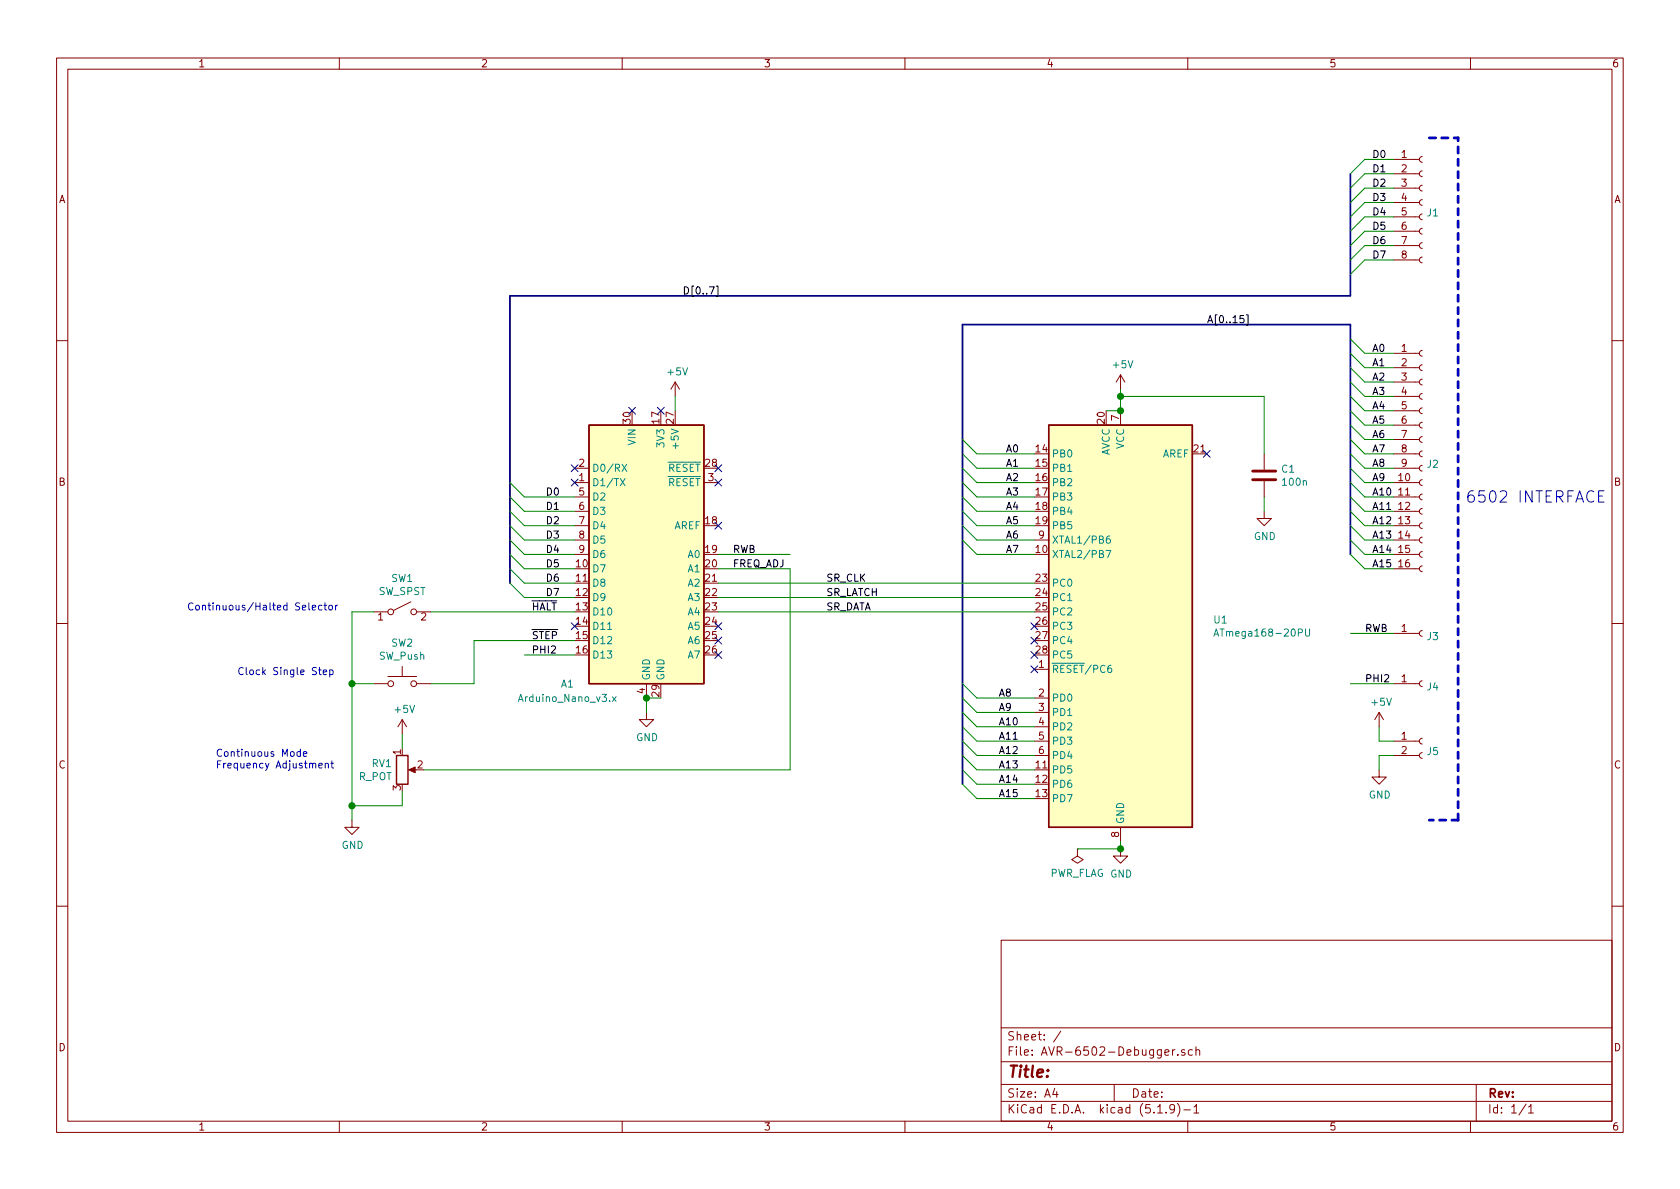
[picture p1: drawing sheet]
<svg xmlns="http://www.w3.org/2000/svg" width="297mm" height="210mm" viewBox="0 0 297 210" stroke-linecap="round" stroke-linejoin="round" font-family="sans-serif">
<g fill="none" stroke="#840000" stroke-width=".18">
<path d="M10 10.3h277v189.9h-277zM12 12.2h273v186.1h-273zM60 10.3v1.9M110 10.3v1.9M160 10.3v1.9M210 10.3v1.9M260 10.3v1.9M246.4 38.3h4.6M246.4 35.8h4.6M246.4 33.3h4.6M246.4 30.7h4.6M246.4 28.2h4.6"/>
<path d="M251.5 37.8l-.3 .1-.2 .4 .1 .4 .4 .2M251.5 35.3l-.3 .1-.2 .3 .1 .4 .4 .2M251.5 32.8l-.3 .1-.2 .3 .1 .4 .4 .2M251.5 30.2l-.3 .1-.2 .4 .1 .3 .4 .2M251.5 27.7l-.3 .1-.2 .3 .1 .4 .4 .2M246.4 46h4.6M246.4 43.4h4.6M246.4 40.9h4.6M251.5 45.5l-.3 .1-.2 .3 .1 .4 .4 .2M251.5 42.9l-.3 .1-.2 .4 .1 .3 .4 .2M251.5 40.4l-.3 .1-.2 .3 .1 .4 .4 .2M10 60.2h2"/>
<path d="M119.4 67.6l-.8 1.2M119.4 67.6v2.5M119.4 67.6l.7 1.2M198.1 66.3v2.5M198.1 72.6v2.6M198.1 66.3l-.7 1.3M198.1 66.3l.8 1.3M246.4 77.7h4.6M246.4 75.2h4.6M246.4 72.6h4.6M246.4 70.1h4.6M246.4 67.6h4.6"/>
<path d="M246.4 65h4.6M246.4 62.5h4.6M251.5 79.8l-.3 .1-.2 .3 .1 .4 .4 .2M251.5 77.2l-.3 .1-.2 .3 .1 .4 .4 .2M251.5 74.7l-.3 .1-.2 .3 .1 .4 .4 .2M251.5 72.1l-.3 .1-.2 .4 .1 .3 .4 .2M251.5 69.6l-.3 .1-.2 .3 .1 .4 .4 .2M251.5 67.1l-.3 .1-.2 .3 .1 .4 .4 .2M251.5 64.5l-.3 .1-.2 .3 .1 .4 .4 .2M251.5 62l-.3 .1-.2 .3 .1 .4 .4 .2M285 60.2h2M101.6 98h2.5"/>
<path d="M101.6 95.5h2.5M101.6 93h2.5M101.6 90.4h2.5M101.6 87.9h2.5M101.6 85.3h2.5M101.6 82.8h2.5M124.5 85.3h2.5M182.9 95.5h2.5M223.5 90.4v1.3h1.3l-1.3 1.3-1.3-1.3h1.3M223.5 80.3v2.8M223.5 85.1v2.8M246.4 98h4.6"/>
<path d="M246.4 95.5h4.6M246.4 93h4.6M246.4 90.4h4.6M246.4 87.9h4.6M246.4 85.3h4.6M246.4 82.8h4.6M246.4 80.3h4.6M251.5 97.5l-.3 .1-.2 .4 .1 .3 .4 .2M251.5 95l-.3 .1-.2 .3 .1 .4 .4 .2M251.5 92.5l-.3 .1-.2 .3 .1 .4 .4 .2M251.5 89.9l-.3 .1-.2 .3 .1 .4 .4 .2M251.5 87.4l-.3 .1-.2 .3 .1 .4 .4 .2"/>
<path d="M251.5 84.8l-.3 .1-.2 .4 .1 .3 .4 .2M251.5 82.3l-.3 .1-.2 .3 .1 .4 .4 .2M10 110.3h2M66 108.2h2.6M68.6 119.6h5.1M71.1 117.9v1.7M72.6 106.4l-3 1.5M73.7 108.2h2.5M182.9 118.4h2.5M246.4 112h4.6M246.4 100.6h4.6M251.5 111.5l-.3 .1-.2 .3 .1 .4 .4 .2"/>
<path d="M251.5 100.1l-.3 .1-.2 .3 .1 .4 .4 .2M285 110.3h2M66 120.9h2.6M71.1 127.2l-.7 1.3M71.1 127.2v2.6M71.1 127.2l.8 1.3M72.6 136.1h1.1M73.7 120.9h2.5M114.3 126v1.2h1.3l-1.3 1.3-1.3-1.3h1.3M114.3 120.9v2.5M182.9 133.6h2.5M182.9 131.1h2.5"/>
<path d="M182.9 123.4h2.5M182.9 126h2.5M182.9 128.5h2.5M243.8 136.1v1.3h1.3l-1.3 1.3-1.2-1.3h1.2M243.8 126l-.7 1.2M243.8 126v2.5M243.8 126l.8 1.2M246.4 133.6h4.6M246.4 131.1h4.6M246.4 120.9h4.6M251.5 133.1l-.3 .1-.2 .3 .1 .4 .4 .2M251.5 130.6l-.3 .1-.2 .3 .1 .4 .4 .2"/>
<path d="M251.5 120.4l-.3 .1-.2 .3 .1 .4 .4 .2M62.2 145v1.3h1.3l-1.3 1.3-1.2-1.3h1.2M190.5 150.1v1.3l1 .6-1 .6-1-.6 1-.6M190.5 150.1h.1M198.1 150.1v1.3h1.3l-1.3 1.2-1.3-1.2h1.3M198.1 146.3v2.5M10 160.2h2M177 166.3h108v32h-108zM285 160.2h2M60 198.3v1.9M110 198.3v1.9M160 198.3v1.9"/>
<path d="M177 194.8h108M177 191.8h108M177 187.8h108M177 181.8h108M186.5 192.5l-.4 1h1M186.8 193v1M187.6 182.3l-1.3 2M197 191.8v3M204.7 196.8h.8M206 186.1l.7-.1-.1-.3-.4-.1-.2 .2v.7h.6M206.2 196.7v.1M207.3 185.6v1"/>
<path d="M207.7 196l-.1 .1a.48 .48 0 0 1-.6 .1l-.2-.2 .2-.6a.48 .48 0 0 1 .6 .1 1.27 1.27 0 0 1-.2 1.2l-.4 .1M207.7 185.6l-.4 .3M208.2 195.1a1.71 1.71 0 0 1 0 2.3M208.3 186.5v.1M209.3 196.3h1.2M209.5 185.7a.37 .37 0 0 0-.6 .1l.1 .2 .5 .2v.1l-.2 .3-.4-.1M210 198.3v1.9M210.8 185.7l-.4-.1-.3 .3 .1 .6 .2 .1 .4-.1M211.1 195.8l.4-.5v1.5M211.1 196.8h.9M211.5 185.7a.37 .37 0 0 1 .6 .1v.8M211.5 185.1v1.5"/>
<path d="M260 198.3v1.9M261 191.8v6.5M269.8 195.2l-1.2 2M270.3 195.8l.4-.5v1.5M270.3 196.8h.8"/>
<circle cx="69.1" cy="108.2" r=".51"/>
<circle cx="73.2" cy="108.2" r=".51"/>
<circle cx="69.1" cy="120.9" r=".51"/>
<circle cx="73.2" cy="120.9" r=".51"/>
</g>
<path d="M104.1 75.2h20.4v45.7h-20.4zM185.4 75.2h25.4v71.1h-25.4zM70.1 133.6h2v5.1h-2z" fill="none" stroke="#840000" stroke-width=".25"/>
<path d="M72.3 136.1l1.1-.5v1z" fill="#840000" stroke="#840000" stroke-width=".18"/>
<g fill="#ffffc2" stroke="#ffffc2" stroke-width=".18">
<path d="M104.1 75.2h20.4v45.7h-20.4z"/>
<path d="M185.4 75.2h25.4v71.1h-25.4z"/>
</g>
<path d="M109.7 84.6l.8 1.3M110 82.1l.8 1.3M110.5 84.6l-.8 1.3M110.8 82.1l-.8 1.3M195.6 97.3h.8l-.5 1.3M196.2 94.8l-.4 .1-.2 .4 .1 .6 .2 .2 .3-.1 .1-.2-.1-.5h-.3l-.3 .2M196.4 117.6l-.3 .1a.87 .87 0 0 0 0 1.2l.4-.1v-.5l-.4-.2-.2 .3M214.6 112.5l.4-1.3 .5 1.3M214.7 112.1h.6M230.8 111.2v1.1l.3 .2 .3-.1 .1-.1v-1.1M108.3 123.2l.6 .8M108.9 123.2l-.6 .8" fill="none" stroke="#008484" stroke-width=".18"/>
<path d="M221.5 84.8h4.1M221.5 83.3h4.1" fill="none" stroke="#840000" stroke-width=".51"/>
<path d="M252.7 24.4h5.1M257.8 145v-120.6M257.8 145h-5.1" fill="none" stroke="#0000c2" stroke-width=".51" stroke-dasharray="1.1 1.1"/>
<path d="M238.8 30.7v21.6h-148.6v50.8M238.8 98v-40.6h-68.6v81.3" fill="none" stroke="#000084" stroke-width=".3"/>
<g fill="none" stroke="#008400" stroke-width=".18">
<path d="M246.4 38.3h-5.1l-2.5 2.6M246.4 35.8h-5.1l-2.5 2.5M246.4 33.3h-5.1l-2.5 2.5M246.4 30.7h-5.1l-2.5 2.6M246.4 28.2h-5.1l-2.5 2.5M238.8 59.9l2.5 2.6h5.1M246.4 46h-5.1l-2.5 2.5M246.4 43.4h-5.1l-2.5 2.6M246.4 40.9h-5.1l-2.5 2.5M119.4 70.1v2.5M170.2 77.7l2.5 2.6h10.2M198.1 70.1h25.4v10.2"/>
<path d="M198.1 68.8v3.8h-2.5M238.8 67.6l2.5 2.5h5.1M238.8 62.5l2.5 2.5h5.1M238.8 70.1l2.5 2.5h5.1M238.8 65l2.5 2.6h5.1M238.8 77.7l2.5 2.6h5.1M238.8 75.2l2.5 2.5h5.1M238.8 72.6l2.5 2.6h5.1M90.2 95.5l2.5 2.5h8.9M90.2 98l2.5 2.6h8.9M90.2 93l2.5 2.5h8.9M90.2 90.4l2.5 2.6h8.9"/>
<path d="M90.2 87.9l2.5 2.5h8.9M90.2 85.3l2.5 2.6h8.9M127 98h12.7M170.2 95.5l2.5 2.5h10.2M170.2 93l2.5 2.5h10.2M170.2 90.4l2.5 2.6h10.2M170.2 87.9l2.5 2.5h10.2M170.2 85.3l2.5 2.6h10.2M170.2 82.8l2.5 2.5h10.2M170.2 80.3l2.5 2.5h10.2M223.5 87.9v2.5M238.8 95.5l2.5 2.5h5.1"/>
<path d="M238.8 98l2.5 2.6h5.1M238.8 93l2.5 2.5h5.1M238.8 90.4l2.5 2.6h5.1M238.8 87.9l2.5 2.5h5.1M238.8 85.3l2.5 2.6h5.1M238.8 82.8l2.5 2.5h5.1M238.8 80.3l2.5 2.5h5.1M66 108.2h-3.8v36.8M76.2 108.2h25.4M90.2 100.6l2.5 2.5h8.9M90.2 103.1l2.5 2.6h8.9M92.7 115.8h8.9"/>
<path d="M101.6 113.3h-17.8v7.6h-7.6M127 100.6h12.7v35.5h-64.8M127 108.2h55.9M127 103.1h55.9M127 105.7h55.9M238.8 112h7.6M62.2 120.9h3.8M71.1 129.8v2.5M71.1 139.9v2.6h-8.9M116.8 123.4h-2.5v2.6M170.2 133.6l2.5 2.5h10.2M170.2 120.9l2.5 2.5h10.2"/>
<path d="M170.2 131.1l2.5 2.5h10.2M170.2 128.5l2.5 2.6h10.2M170.2 138.7l2.5 2.5h10.2M170.2 136.1l2.5 2.6h10.2M170.2 126l2.5 2.5h10.2M170.2 123.4l2.5 2.6h10.2M238.8 120.9h7.6M243.8 128.5v2.6h2.6M246.4 133.6h-2.6v2.5M198.1 148.8v1.3h-7.6"/>
</g>
<path d="M126.6 50.6h.3v1.8h-.3M220.4 55.7h.3v1.8h-.3" fill="none" stroke="#000" stroke-width=".18"/>
<g fill="none" stroke="#0000c2" stroke-width=".18">
<path d="M282.7 87.7h.6M283.6 86.8h-.9v2h.9M55.2 107.4l.6-.1v-.2l-.4-.1-.2 .2 .1 .6h.5M56.3 118.5h.5M56.5 118v1.1l.3 .2M56.9 107.1l-.4-.1-.2 .3 .1 .5h.5M57.1 118.9l.7-.1-.1-.3h-.4l-.2 .1 .1 .6h.5M57.3 107h.5M57.5 106.6v1.1l.3 .2M58.2 107.1l.3-.1 .2 .2v.6l-.3 .1-.3-.3zM58.3 118.5h.4l.2 .2-.1 .5h-.5M58.3 118.5v1.2"/>
<path d="M59.3 107v.9M59.7 107l-.4 .3M53.1 133l-.4-.1-.2 .2 .1 .6h.5M53.1 132.5v1.3M53.6 133.3l.7-.1-.1-.2-.4-.1-.2 .2 .1 .6h.5M56.4 135.4l.6-.1-.1-.3h-.4l-.1 .1v.7h.5M57.5 135.1l.2-.1h.3l.1 .8M57.5 135v.8M58.5 135h.5M58.7 134.5v1.1l.3 .2"/>
</g>
<g fill="#008400" stroke="#008400" stroke-width=".25">
<circle cx="62.2" cy="142.5" r=".51"/>
<circle cx="198.1" cy="150.1" r=".51"/>
<circle cx="198.1" cy="70.1" r=".51"/>
<circle cx="62.2" cy="120.9" r=".51"/>
<circle cx="198.1" cy="72.6" r=".51"/>
<circle cx="114.3" cy="123.4" r=".51"/>
</g>
<g fill="none" stroke="#000084" stroke-width=".18">
<path d="M111.2 72l1.2 1.2M112.4 72l-1.2 1.2M116.2 72l1.2 1.2M117.4 72l-1.2 1.2M212.8 79.6l1.2 1.3M214 79.6l-1.2 1.3M101 82.2l1.2 1.2M101 84.7l1.2 1.2M102.2 82.2l-1.2 1.2M102.2 84.7l-1.2 1.2M126.4 92.3l1.2 1.3M126.4 84.7l1.2 1.2"/>
<path d="M126.4 82.2l1.2 1.2M127.6 92.3l-1.2 1.3M127.6 84.7l-1.2 1.2M127.6 82.2l-1.2 1.2M101 110.1l1.2 1.2M102.2 110.1l-1.2 1.2M126.4 110.1l1.2 1.2M126.4 112.7l1.2 1.2M126.4 115.2l1.2 1.2M127.6 110.1l-1.2 1.2M127.6 112.7l-1.2 1.2M127.6 115.2l-1.2 1.2"/>
<path d="M182.3 117.7l1.2 1.3M182.3 115.2l1.2 1.2M182.3 112.7l1.2 1.2M182.3 110.1l1.2 1.2M183.5 110.1l-1.2 1.2M183.5 117.7l-1.2 1.3M183.5 115.2l-1.2 1.2M183.5 112.7l-1.2 1.2"/>
</g>
<text font-size="2.8" fill="#0000c2" x="259.1" y="88.9">6502 INTERFACE</text>
<text font-size="2.8" fill="#840000" x="178" y="190.5">Title:</text>
<g font-size="2.1" fill="#840000">
<text x="178" y="184">Sheet: /</text>
<text x="178" y="186.7">File: AVR-6502-Debugger.sch</text>
<text x="178" y="196.9">KiCad E.D.A. kicad (5.1.9)-1</text>
<text x="178" y="194.1">Size: A4</text>
<text x="200" y="194.1">Date:</text>
<text x="263" y="194.1">Rev:</text>
<text x="263" y="196.9">Id: 1/1</text>
</g>
<g font-size="1.8" fill="#840000">
<text x="35" y="11.9">1</text>
<text x="85" y="11.9">2</text>
<text x="135" y="11.9">3</text>
<text x="185" y="11.9">4</text>
<text x="235" y="11.9">5</text>
<text x="285" y="11.9">6</text>
<text x="247.8" y="27.9">1</text>
<text x="10.4" y="35.9">A</text>
<text x="247.8" y="30.5">2</text>
<text x="247.8" y="33">3</text>
<text x="247.8" y="35.6">4</text>
<text x="285.4" y="35.9">A</text>
<text x="247.8" y="38.1">5</text>
<text x="247.8" y="40.6">6</text>
<text x="247.8" y="43.2">7</text>
<text x="247.8" y="45.7">8</text>
<text x="247.8" y="62.2">1</text>
<text x="247.8" y="64.8">2</text>
<text x="247.8" y="67.3">3</text>
<text x="247.8" y="69.8">4</text>
<text x="111.5" y="74.9" transform="rotate(-90 111.5 74.9)">30</text>
<text x="116.6" y="74.9" transform="rotate(-90 116.6 74.9)">17</text>
<text x="119.1" y="74.9" transform="rotate(-90 119.1 74.9)">27</text>
<text x="195.3" y="74.9" transform="rotate(-90 195.3 74.9)">20</text>
<text x="197.9" y="74.4" transform="rotate(-90 197.9 74.4)">7</text>
<text x="247.8" y="72.4">5</text>
<text x="247.8" y="74.9">6</text>
<text x="247.8" y="77.5">7</text>
<text x="102.4" y="82.5">2</text>
<text x="124.8" y="82.5">28</text>
<text x="183.2" y="80">14</text>
<text x="183.2" y="82.5">15</text>
<text x="211.1" y="80">21</text>
<text x="247.8" y="80">8</text>
<text x="247.8" y="82.5">9</text>
<text x="10.4" y="85.9">B</text>
<text x="102.4" y="85.1">1</text>
<text x="102.4" y="87.6">5</text>
<text x="125.2" y="85.1">3</text>
<text x="183.2" y="85.1">16</text>
<text x="183.2" y="87.6">17</text>
<text x="247.3" y="85.1">10</text>
<text x="247.3" y="87.6">11</text>
<text x="285.4" y="85.9">B</text>
<text x="102.4" y="90.2">6</text>
<text x="102.4" y="92.7">7</text>
<text x="102.4" y="95.2">8</text>
<text x="124.8" y="92.7">18</text>
<text x="183.2" y="90.2">18</text>
<text x="183.2" y="92.7">19</text>
<text x="183.7" y="95.2">9</text>
<text x="247.3" y="90.2">12</text>
<text x="247.3" y="92.7">13</text>
<text x="247.3" y="95.2">14</text>
<text x="101.9" y="100.3">10</text>
<text x="102.4" y="97.8">9</text>
<text x="124.8" y="97.8">19</text>
<text x="124.8" y="100.3">20</text>
<text x="183.2" y="97.8">10</text>
<text x="247.3" y="97.8">15</text>
<text x="247.3" y="100.3">16</text>
<text x="101.9" y="102.9">11</text>
<text x="101.9" y="105.4">12</text>
<text x="101.9" y="107.9">13</text>
<text x="124.8" y="102.9">21</text>
<text x="124.8" y="105.4">22</text>
<text x="124.8" y="107.9">23</text>
<text x="183.2" y="102.9">23</text>
<text x="183.2" y="105.4">24</text>
<text x="183.2" y="107.9">25</text>
<text x="66.8" y="109.7">1</text>
<text x="74.4" y="109.7">2</text>
<text x="101.9" y="110.5">14</text>
<text x="101.9" y="113">15</text>
<text x="124.8" y="110.5">24</text>
<text x="124.8" y="113">25</text>
<text x="183.2" y="110.5">26</text>
<text x="183.2" y="113">27</text>
<text x="247.8" y="111.8">1</text>
<text x="101.9" y="115.6">16</text>
<text x="124.8" y="115.6">26</text>
<text x="183.2" y="115.6">28</text>
<text x="183.7" y="118.1">1</text>
<text x="114" y="122.7" transform="rotate(-90 114 122.7)">4</text>
<text x="116.6" y="123.1" transform="rotate(-90 116.6 123.1)">29</text>
<text x="183.7" y="123.2">2</text>
<text x="183.7" y="125.7">3</text>
<text x="247.8" y="120.6">1</text>
<text x="183.7" y="128.3">4</text>
<text x="183.7" y="130.8">5</text>
<text x="247.8" y="130.8">1</text>
<text x="10.4" y="135.9">C</text>
<text x="70.9" y="133.4" transform="rotate(-90 70.9 133.4)">1</text>
<text x="73.8" y="135.9">2</text>
<text x="183.2" y="135.9">11</text>
<text x="183.7" y="133.3">6</text>
<text x="247.8" y="133.3">2</text>
<text x="285.4" y="135.9">C</text>
<text x="70.9" y="139.8" transform="rotate(-90 70.9 139.8)">3</text>
<text x="183.2" y="138.4">12</text>
<text x="183.2" y="141">13</text>
<text x="197.9" y="148.1" transform="rotate(-90 197.9 148.1)">8</text>
<text x="10.4" y="185.9">D</text>
<text x="285.4" y="185.9">D</text>
<text x="35" y="199.9">1</text>
<text x="85" y="199.9">2</text>
<text x="135" y="199.9">3</text>
<text x="185" y="199.9">4</text>
<text x="235" y="199.9">5</text>
<text x="285" y="199.9">6</text>
</g>
<g font-size="1.8">
<text x="242.6" y="27.9">D0</text>
<text x="242.6" y="35.6">D3</text>
<text x="242.6" y="33">D2</text>
<text x="242.6" y="30.5">D1</text>
<text x="242.6" y="40.6">D5</text>
<text x="242.6" y="38.1">D4</text>
<text x="242.6" y="45.7">D7</text>
<text x="242.6" y="43.2">D6</text>
<text x="120.6" y="52.1">D[0..7]</text>
<text x="213.4" y="57.1">A[0..15]</text>
<text x="242.6" y="62.2">A0</text>
<text x="242.6" y="64.8">A1</text>
<text x="242.6" y="67.3">A2</text>
<text x="242.6" y="69.8">A3</text>
<text x="242.6" y="72.4">A4</text>
<text x="242.6" y="74.9">A5</text>
<text x="242.6" y="77.5">A6</text>
<text x="177.8" y="82.5">A1</text>
<text x="177.8" y="80">A0</text>
<text x="242.6" y="80">A7</text>
<text x="242.6" y="82.5">A8</text>
<text x="96.8" y="87.6">D0</text>
<text x="177.8" y="87.6">A3</text>
<text x="177.8" y="85.1">A2</text>
<text x="242.6" y="85.1">A9</text>
<text x="242.6" y="87.6">A10</text>
<text x="96.8" y="90.2">D1</text>
<text x="96.8" y="92.7">D2</text>
<text x="96.8" y="95.2">D3</text>
<text x="177.8" y="95.2">A6</text>
<text x="177.8" y="92.7">A5</text>
<text x="177.8" y="90.2">A4</text>
<text x="242.6" y="90.2">A11</text>
<text x="242.6" y="92.7">A12</text>
<text x="242.6" y="95.2">A13</text>
<text x="96.8" y="97.8">D4</text>
<text x="96.8" y="100.3">D5</text>
<text x="129.5" y="97.8">RWB</text>
<text x="129.5" y="100.3">FREQ_ADJ</text>
<text x="177.8" y="97.8">A7</text>
<text x="242.6" y="97.8">A14</text>
<text x="242.6" y="100.3">A15</text>
<text x="94" y="107.9">HALT</text>
<text x="96.8" y="105.4">D7</text>
<text x="96.8" y="102.9">D6</text>
<text x="146" y="102.9">SR_CLK</text>
<text x="146" y="105.4">SR_LATCH</text>
<text x="146" y="107.9">SR_DATA</text>
<text x="94" y="113">STEP</text>
<text x="241.3" y="111.8">RWB</text>
<text x="94" y="115.6">PHI2</text>
<text x="176.5" y="125.7">A9</text>
<text x="176.5" y="123.2">A8</text>
<text x="241.3" y="120.6">PHI2</text>
<text x="176.5" y="130.8">A11</text>
<text x="176.5" y="128.3">A10</text>
<text x="176.5" y="135.9">A13</text>
<text x="176.5" y="133.3">A12</text>
<text x="176.5" y="138.4">A14</text>
<text x="176.5" y="141">A15</text>
</g>
<g font-size="1.8" fill="#008484">
<text x="252.4" y="38.3">J1</text>
<text x="196.9" y="65.1">+5V</text>
<text x="118.2" y="66.4">+5V</text>
<text x="104.6" y="83.4">D0/RX</text>
<text x="112.4" y="78.6" transform="rotate(-90 112.4 78.6)">VIN</text>
<text x="117.5" y="78.8" transform="rotate(-90 117.5 78.8)">3V3</text>
<text x="118.1" y="83.4">RESET</text>
<text x="120" y="78.9" transform="rotate(-90 120 78.9)">+5V</text>
<text x="185.9" y="80.9">PB0</text>
<text x="185.9" y="83.4">PB1</text>
<text x="196.2" y="80.7" transform="rotate(-90 196.2 80.7)">AVCC</text>
<text x="198.8" y="79.4" transform="rotate(-90 198.8 79.4)">VCC</text>
<text x="205.5" y="80.9">AREF</text>
<text x="226.6" y="83.6">C1</text>
<text x="252.4" y="82.7">J2</text>
<text x="104.6" y="86">D1/TX</text>
<text x="104.6" y="88.5">D2</text>
<text x="118.1" y="86">RESET</text>
<text x="185.9" y="86">PB2</text>
<text x="185.9" y="88.5">PB3</text>
<text x="226.9" y="85.9">100n</text>
<text x="104.6" y="91.1">D3</text>
<text x="104.6" y="93.6">D4</text>
<text x="119.1" y="93.6">AREF</text>
<text x="185.9" y="91.1">PB4</text>
<text x="185.9" y="93.6">PB5</text>
<text x="221.7" y="95.5">GND</text>
<text x="104.6" y="101.2">D7</text>
<text x="104.6" y="96.1">D5</text>
<text x="104.6" y="98.7">D6</text>
<text x="121.7" y="98.7">A0</text>
<text x="121.7" y="101.2">A1</text>
<text x="185.9" y="98.7">XTAL2/PB7</text>
<text x="185.9" y="96.1">XTAL1/PB6</text>
<text x="66.9" y="105.2">SW_SPST</text>
<text x="69.2" y="102.9">SW1</text>
<text x="104.6" y="103.8">D8</text>
<text x="104.6" y="106.3">D9</text>
<text x="121.7" y="103.8">A2</text>
<text x="121.7" y="106.3">A3</text>
<text x="185.9" y="103.8">PC0</text>
<text x="185.9" y="106.3">PC1</text>
<text x="104.6" y="108.8">D10</text>
<text x="104.6" y="111.4">D11</text>
<text x="104.6" y="113.9">D12</text>
<text x="121.7" y="108.8">A4</text>
<text x="121.7" y="111.4">A5</text>
<text x="121.7" y="113.9">A6</text>
<text x="185.9" y="108.8">PC2</text>
<text x="185.9" y="111.4">PC3</text>
<text x="185.9" y="113.9">PC4</text>
<text x="214.7" y="110.3">U1</text>
<text x="215.7" y="112.6">ATmega168-20PU</text>
<text x="252.4" y="113.2">J3</text>
<text x="67.1" y="116.7">SW_Push</text>
<text x="69.2" y="114.3">SW2</text>
<text x="104.6" y="116.5">D13</text>
<text x="121.7" y="116.5">A7</text>
<text x="185.9" y="119">RESET/PC6</text>
<text x="185.9" y="116.5">PC5</text>
<text x="92" y="124.1">Arduino_Nano_v3.x</text>
<text x="99.2" y="121.6">A1</text>
<text x="114.9" y="120.4" transform="rotate(-90 114.9 120.4)">GND</text>
<text x="117.5" y="120.4" transform="rotate(-90 117.5 120.4)">GND</text>
<text x="185.9" y="124.1">PD0</text>
<text x="242.6" y="124.8">+5V</text>
<text x="252.4" y="122.1">J4</text>
<text x="69.9" y="126.1">+5V</text>
<text x="112.5" y="131.1">GND</text>
<text x="185.9" y="126.6">PD1</text>
<text x="185.9" y="129.2">PD2</text>
<text x="185.9" y="131.7">PD3</text>
<text x="63.4" y="138">R_POT</text>
<text x="65.8" y="135.7">RV1</text>
<text x="185.9" y="136.8">PD5</text>
<text x="185.9" y="134.2">PD4</text>
<text x="252.4" y="133.5">J5</text>
<text x="185.9" y="139.3">PD6</text>
<text x="185.9" y="141.9">PD7</text>
<text x="242" y="141.2">GND</text>
<text x="198.8" y="145.8" transform="rotate(-90 198.8 145.8)">GND</text>
<text x="60.4" y="150.1">GND</text>
<text x="185.5" y="155.1">PWR_FLAG GND</text>
</g>
<g font-size="1.8" fill="#0000c2">
<text x="33" y="107.9">Continuous/Halted Selector</text>
<text x="41.9" y="119.4">Clock Single Step</text>
<text x="38.1" y="133.8">Continuous Mode</text>
<text x="38.1" y="135.9">Frequency Adjustment</text>
</g>
</svg>
